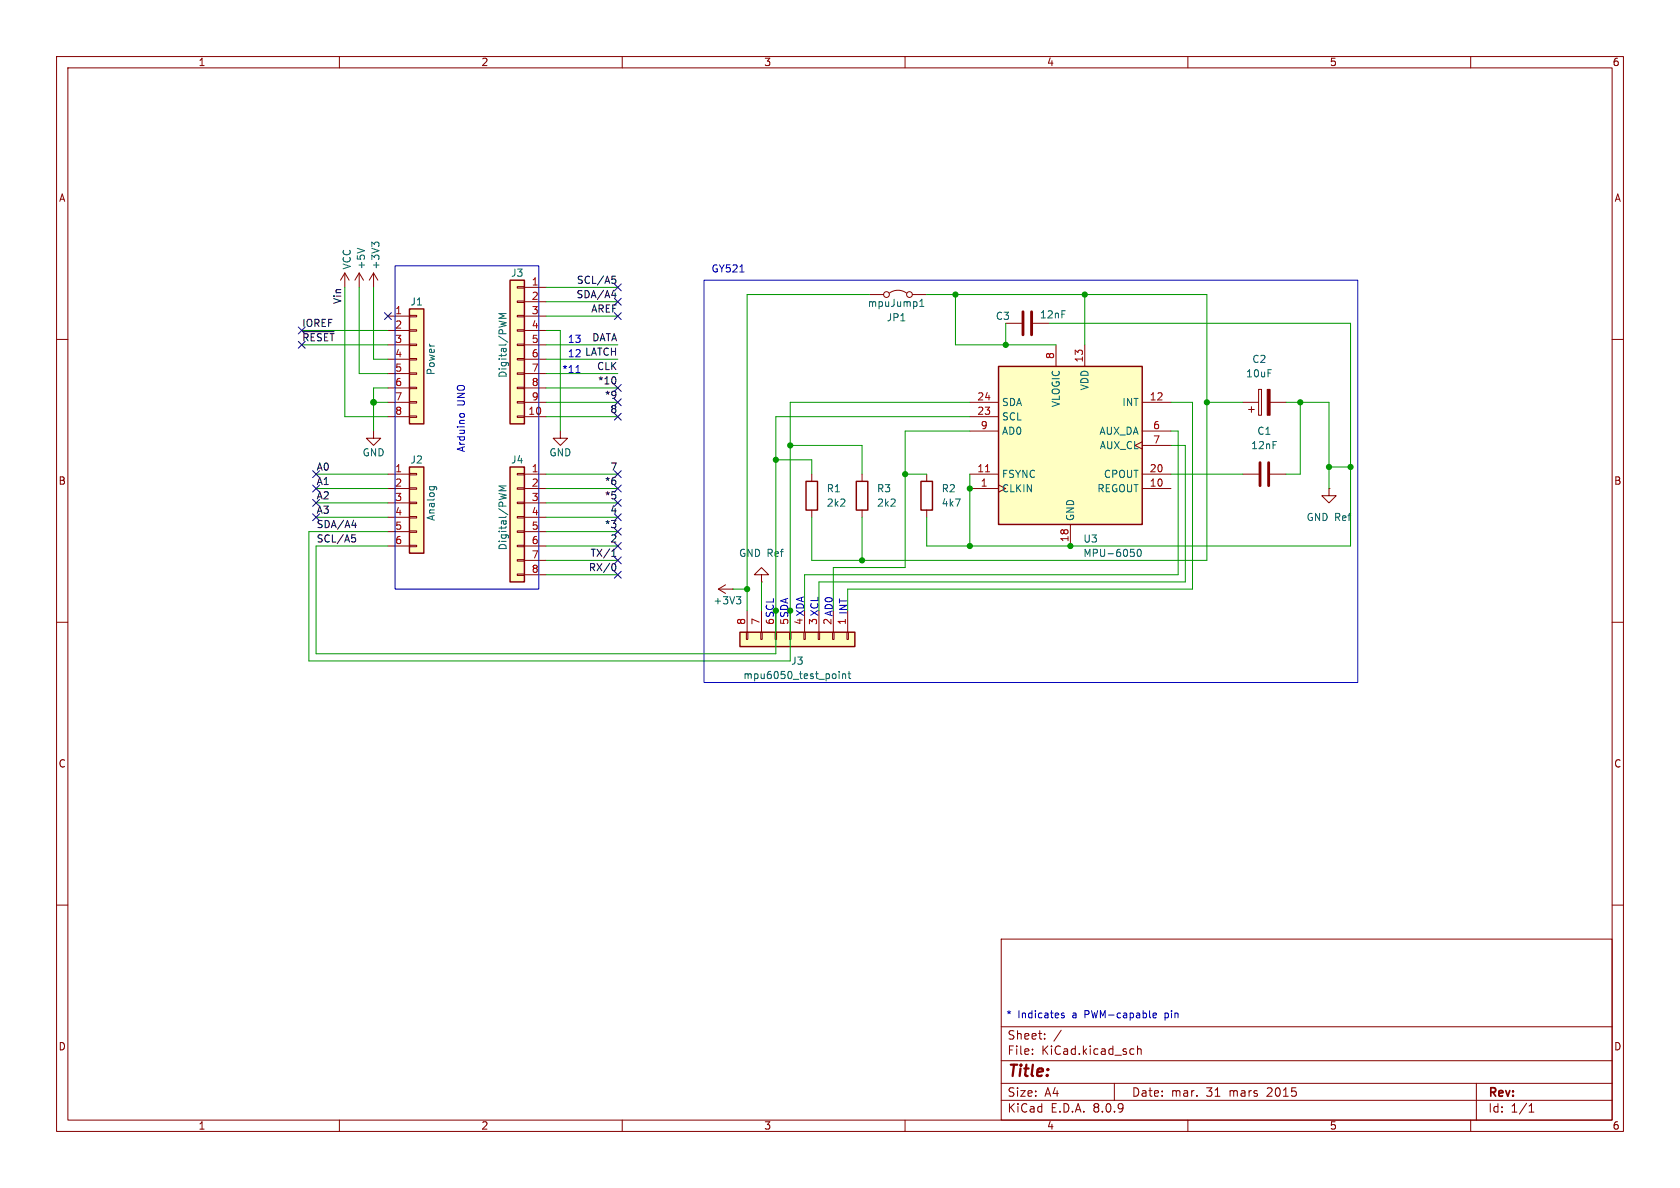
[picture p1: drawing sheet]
<svg xmlns="http://www.w3.org/2000/svg" width="297mm" height="210mm" viewBox="0 0 297 210" stroke-linecap="round" stroke-linejoin="round" font-family="sans-serif">
<g fill="none" stroke="#840000" stroke-width=".18">
<path d="M10 10h277v190h-277zM12 12h273v186h-273zM60 10v2M110 10v2M160 10v2M210 10v2M260 10v2M61 48.3l-.8 1.2M61 48.3v2.5M61 48.3l.7 1.2M63.5 48.3l-.8 1.2M63.5 48.3v2.5"/>
<path d="M63.5 48.3l.8 1.2M66 48.3l-.7 1.2M66 48.3v2.5M66 48.3l.8 1.2M10 60h2M285 60h2M143.5 83.8v1.3M143.5 90.2v1.2M152.4 83.8v1.3M152.4 90.2v1.2M163.8 83.8v1.3M163.8 90.2v1.2"/>
<path d="M10 110h2M127 104.1l1.3 .8M127 104.1h2.5M128.3 103.4l-1.3 .7M129.5 104.1h.1M134.6 101.6h1.3l-1.3-1.3-1.3 1.3h1.3v1.3M134.6 102.9h.1M285 110h2M10 160h2M177 166h108v32h-108zM285 160h2M60 198v2"/>
<path d="M110 198v2M160 198v2M177 194.5h108M177 191.5h108M177 187.5h108M177 181.5h108M182.5 186.3v.1M182.5 185.5v.1M184.7 183.6v.1M184.7 182.8v.1M187.6 182.1l-1.3 2M197 191.5v3"/>
<path d="M200 185.4l.5 .1M200.5 186.3l-.5 .1M201.1 185.5l.2-.1 .4 .1v.9M201.1 184.9v1.5M210 198v2M260 198v2M261 191.5v6.5M270.3 196.6h.9M270.3 195.5l.4-.4v1.5"/>
</g>
<path d="M142.5 85.1h2v5.1h-2zM151.4 85.1h2v5.1h-2zM162.8 85.1h2v5.1h-2z" fill="none" stroke="#840000" stroke-width=".25"/>
<path d="M63.2 43.9l1.2 .4M66.2 43.2l-.5-.4v.8M66.2 43l.3-.2h.3l.2 .2M130.2 105.5h.8l-.5 .5M130.7 106l.3 .2v.3l-.3 .3" fill="none" stroke="#006464" stroke-width=".18"/>
<path d="M72.4 54.6h2.5v20.3h-2.5z" fill="#ffffc2"/>
<g fill="none" stroke="#840000" stroke-width=".18">
<path d="M68.6 55.9h3.8M68.6 58.4h3.8M72.4 58.3h1.3v.2h-1.3zM72.4 55.8h1.3v.2h-1.3zM68.6 61h3.8M68.6 63.5h3.8M68.6 66h3.8M68.6 68.6h3.8M68.6 71.1h3.8M68.6 73.7h3.8M72.4 73.5h1.3v.3h-1.3zM72.4 71h1.3v.2h-1.3z"/>
<path d="M72.4 68.5h1.3v.2h-1.3zM72.4 65.9h1.3v.3h-1.3zM72.4 63.4h1.3v.2h-1.3zM72.4 60.8h1.3v.3h-1.3z"/>
</g>
<path d="M72.4 54.6h2.5v20.3h-2.5z" fill="none" stroke="#840000" stroke-width=".25"/>
<path d="M90.2 49.5h2.5v25.4h-2.5z" fill="#ffffc2"/>
<g fill="none" stroke="#840000" stroke-width=".18">
<path d="M91.4 58.3h1.3v.2h-1.3zM91.4 55.8h1.3v.2h-1.3zM91.4 53.2h1.3v.3h-1.3zM91.4 50.7h1.3v.2h-1.3zM92.7 50.8h3.8M92.7 53.3h3.8M92.7 55.9h3.8M92.7 58.4h3.8M153.7 52.1h2.5M157.2 51.8a2.54 2.54 0 0 1 3.1 0M161.3 52.1h2.5M66 76.2v1.3h1.3l-1.3 1.2-1.2-1.2h1.2"/>
<path d="M91.4 73.5h1.3v.3h-1.3zM91.4 71h1.3v.2h-1.3zM91.4 68.5h1.3v.2h-1.3zM91.4 65.9h1.3v.3h-1.3zM91.4 63.4h1.3v.2h-1.3zM91.4 60.8h1.3v.3h-1.3zM92.7 73.7h3.8M92.7 61h3.8M92.7 63.5h3.8M92.7 66h3.8M92.7 68.6h3.8M92.7 71.1h3.8"/>
<path d="M219.7 83.8h2.8M224.5 83.8h2.8"/>
<circle cx="156.7" cy="52.1" r=".51"/>
<circle cx="160.8" cy="52.1" r=".51"/>
</g>
<path d="M90.2 49.5h2.5v25.4h-2.5z" fill="none" stroke="#840000" stroke-width=".25"/>
<path d="M89.5 55.4h-1.3l.9 .4-.9 .5h1.3M162.6 54.2h.7M162.6 53.3l.4-.4v1.3" fill="none" stroke="#006464" stroke-width=".18"/>
<path d="M222.8 81.8v4.1M224.3 81.8v4.1" fill="none" stroke="#840000" stroke-width=".51"/>
<path d="M130.8 111.8h20.3v2.5h-20.3z" fill="#ffffc2"/>
<g fill="none" stroke="#840000" stroke-width=".18">
<path d="M132 111.8h.2v1.2h-.2zM132.1 108v3.8M134.5 111.8h.2v1.2h-.2zM134.6 108v3.8M137 111.8h.3v1.2h-.3zM137.2 108v3.8M139.6 111.8h.2v1.2h-.2zM139.7 108v3.8M142.1 111.8h.3v1.2h-.3zM142.2 108v3.8M144.7 111.8h.2v1.2h-.2zM144.8 108v3.8"/>
<path d="M147.2 111.8h.2v1.2h-.2zM147.3 108v3.8M149.7 111.8h.3v1.2h-.3zM149.9 108v3.8"/>
</g>
<path d="M130.8 111.8h20.3v2.5h-20.3z" fill="none" stroke="#840000" stroke-width=".25"/>
<path d="M148.3 118.7v.1M148.3 119.1v.9M149 119.1v.9M149 119.2l.1-.1 .3 .1 .1 .8M149.9 119.1h.5M150.1 118.7v1.1l.3 .2" fill="none" stroke="#006464" stroke-width=".18"/>
<path d="M176.5 64.8h25.4v27.9h-25.4z" fill="#ffffc2"/>
<path d="M176.5 64.8h25.4v27.9h-25.4z" fill="none" stroke="#840000" stroke-width=".25"/>
<g fill="none" stroke="#840000" stroke-width=".18">
<path d="M177.8 57.2h2.8M182.6 57.2h2.8M99.1 76.2v1.3h1.2l-1.2 1.2-1.3-1.2h1.3M171.4 71.1h5.1M171.4 73.7h5.1M171.4 76.2h5.1M186.7 61v3.8M191.8 61v3.8M201.9 78.1l-1.2 .6 1.2 .7M201.9 71.1h5.1M201.9 76.2h5.1M201.9 78.7h5.1"/>
<path d="M219.7 71.1h2.8M220.7 72.4h1M221.2 71.9v1M222.5 68.8h.5v4.6h-.5zM224.5 71.1h2.8M171.4 86.4h5.1M171.4 83.8h5.1M189.2 92.7v3.8M201.9 86.4h5.1M201.9 83.8h5.1M234.9 86.4v1.2h1.3l-1.3 1.3-1.2-1.3h1.2M234.9 86.4h.1"/>
</g>
<path d="M174.2 83.4h.8" fill="none" stroke="#a90000" stroke-width=".18"/>
<path d="M199.9 97.1h.6M200.4 97.6l.1 .2-.1 .5M201.2 97.2l.1-.1a.68 .68 0 0 1 .5 .6 .68 .68 0 0 1-.5 .7l-.1-.2-.2-.3z" fill="none" stroke="#006464" stroke-width=".18"/>
<path d="M224 68.8h.5v4.6h-.5z" fill="#840000" stroke="#840000" stroke-width=".18"/>
<path d="M180.8 55.1v4.1M182.4 55.1v4.1" fill="none" stroke="#840000" stroke-width=".51"/>
<path d="M72.4 82.6h2.5v15.2h-2.5z" fill="#ffffc2"/>
<path d="M68.6 83.8h3.8M68.6 86.4h3.8M68.6 88.9h3.8M68.6 91.4h3.8M68.6 94h3.8M68.6 96.5h3.8M72.4 96.4h1.3v.2h-1.3zM72.4 93.9h1.3v.2h-1.3zM72.4 91.3h1.3v.3h-1.3zM72.4 88.8h1.3v.2h-1.3zM72.4 86.2h1.3v.3h-1.3zM72.4 83.7h1.3v.2h-1.3z" fill="none" stroke="#840000" stroke-width=".18"/>
<path d="M72.4 82.6h2.5v15.2h-2.5z" fill="none" stroke="#840000" stroke-width=".25"/>
<path d="M75.9 86h1.1l.2 .3M76 86l-.1 .4M76.7 86l.1 .4" fill="none" stroke="#006464" stroke-width=".18"/>
<path d="M90.2 82.6h2.5v20.3h-2.5z" fill="#ffffc2"/>
<g fill="none" stroke="#840000" stroke-width=".18">
<path d="M91.4 98.9h1.3v.3h-1.3zM91.4 96.4h1.3v.2h-1.3zM91.4 93.9h1.3v.2h-1.3zM91.4 91.3h1.3v.3h-1.3zM91.4 88.8h1.3v.2h-1.3zM91.4 86.2h1.3v.3h-1.3zM91.4 83.7h1.3v.2h-1.3zM92.7 83.8h3.8M92.7 86.4h3.8M92.7 88.9h3.8M92.7 91.4h3.8M92.7 94h3.8"/>
<path d="M92.7 96.5h3.8M92.7 99.1h3.8M91.4 101.5h1.3v.2h-1.3zM92.7 101.6h3.8"/>
</g>
<path d="M90.2 82.6h2.5v20.3h-2.5z" fill="none" stroke="#840000" stroke-width=".25"/>
<path d="M89.5 85.9h-1.3l.9 .4-.9 .5h1.3" fill="none" stroke="#006464" stroke-width=".18"/>
<g fill="none" stroke="#0f0f0f" stroke-width=".18">
<path d="M53.6 58.6h5.5M108.2 52.2h.7M108.2 48.8h.6M108.3 49.3h.3l.3 .3-.1 .4-.5 .1M108.8 51.8v.8M108.8 66.8v.8M62.2 94.5h.6M62.2 92.9h.8M62.3 95h.3l.3 .3-.1 .5h-.5M62.8 92.4v.9M108.2 98.4h.7M108.3 97.4l.2-.3v1.3"/>
<path d="M108.5 99.6a.68 .68 0 0 1 .4 .7 .68 .68 0 0 1-.4 .6"/>
</g>
<path d="M69.8 47h25.4v57.1h-25.4zM124.5 49.5h115.5v71.2h-115.5zM130.8 48.1h.7M81.3 73.5v-.3l.2-.1 .5 .1 .1 .3M101.8 65.9h.7M188.1 179.1h-.3l-.2 .2 .1 .1 .4 .2v.3h-.5M203.8 179.5l.6-.1v-.3h-.4l-.2 .2 .1 .6h.5" fill="none" stroke="#0000c2" stroke-width=".18"/>
<g fill="none" stroke="#009600" stroke-width=".18">
<path d="M53.3 58.4h15.3M61 50.8v22.9h7.6M63.5 50.8v15.2h5.1M66 50.8v12.7h2.6M96.5 58.4h2.6v17.8M96.5 50.8h12.7M96.5 55.9h12.7M96.5 53.3h12.7M153.7 52.1h-21.6v55.9M163.8 52.1h49.6v47h-69.9v-7.7M168.9 52.1v8.9h17.8M177.8 57.2v3.8"/>
<path d="M185.4 57.2h53.4v39.3h-75v-5.1M191.8 52.1v8.9M53.3 61h15.3M66 71.1h2.6M68.6 68.6h-2.6v7.6M96.5 61h12.7M96.5 66h12.7M96.5 63.5h12.7M96.5 68.6h12.7M96.5 71.1h12.7M96.5 73.7h12.7M139.7 78.7h12.7v5.1"/>
<path d="M171.4 76.2h-11.4v24.1h-12.7v7.7M171.4 73.7h-34.2v41.9h-81.3v-19.1h12.7M171.4 71.1h-31.7v45.7h-85.1v-22.8h14M207 71.1h3.8v33h-60.9v3.9M207 78.7h2.5v24.2h-64.7v5.1M207 76.2h1.3v25.4h-66.1v6.4M213.4 71.1h6.3M227.3 71.1h7.6v15.3M229.9 71.1v12.7h-2.6M55.9 83.8h12.7M55.9 91.4h12.7M55.9 86.4h12.7"/>
<path d="M55.9 88.9h12.7M96.5 99.1h12.7M96.5 83.8h12.7M96.5 96.5h12.7M96.5 91.4h12.7M96.5 86.4h12.7M96.5 88.9h12.7M96.5 94h12.7M137.2 81.3h6.3v2.5M152.4 91.4v7.7M160 83.8h3.8M171.4 83.8v12.7"/>
<path d="M207 83.8h12.7M234.9 82.6h3.9M96.5 101.6h12.7M129.5 104.1h2.6M134.6 102.9v5.1"/>
</g>
<g fill="none" stroke="#000084" stroke-width=".18">
<path d="M52.7 57.8l1.2 1.2M53.9 57.8l-1.2 1.2M68 55.3l1.2 1.2M69.2 55.3l-1.2 1.2M108.6 50.2l1.2 1.2M108.6 55.3l1.2 1.2M108.6 52.7l1.2 1.2M109.8 50.2l-1.2 1.2M109.8 55.3l-1.2 1.2M109.8 52.7l-1.2 1.2M52.7 60.4l1.2 1.2M53.9 60.4l-1.2 1.2"/>
<path d="M108.6 68l1.2 1.2M108.6 70.5l1.2 1.2M108.6 73.1l1.2 1.2M109.8 68l-1.2 1.2M109.8 70.5l-1.2 1.2M109.8 73.1l-1.2 1.2M55.3 83.2l1.2 1.2M55.3 90.8l1.2 1.2M55.3 88.3l1.2 1.2M55.3 85.8l1.2 1.2M56.5 83.2l-1.2 1.2M56.5 90.8l-1.2 1.2"/>
<path d="M56.5 88.3l-1.2 1.2M56.5 85.8l-1.2 1.2M108.6 98.5l1.2 1.2M108.6 83.2l1.2 1.2M108.6 88.3l1.2 1.2M108.6 85.8l1.2 1.2M108.6 90.8l1.2 1.2M108.6 93.4l1.2 1.2M108.6 95.9l1.2 1.2M109.8 98.5l-1.2 1.2M109.8 83.2l-1.2 1.2M109.8 88.3l-1.2 1.2"/>
<path d="M109.8 85.8l-1.2 1.2M109.8 90.8l-1.2 1.2M109.8 93.4l-1.2 1.2M109.8 95.9l-1.2 1.2M108.6 101l1.2 1.2M109.8 101l-1.2 1.2"/>
</g>
<g fill="#009600" stroke="#009600" stroke-width=".18">
<circle cx="177.8" cy="61" r=".46"/>
<circle cx="191.8" cy="52.1" r=".46"/>
<circle cx="213.4" cy="71.1" r=".46"/>
<circle cx="238.8" cy="82.6" r=".46"/>
<circle cx="234.9" cy="82.6" r=".46"/>
<circle cx="229.9" cy="71.1" r=".46"/>
<circle cx="137.2" cy="81.3" r=".46"/>
<circle cx="139.7" cy="78.7" r=".46"/>
<circle cx="171.4" cy="86.4" r=".46"/>
<circle cx="168.9" cy="52.1" r=".46"/>
<circle cx="160" cy="83.8" r=".46"/>
<circle cx="152.4" cy="99.1" r=".46"/>
<circle cx="132.1" cy="104.1" r=".46"/>
<circle cx="171.4" cy="96.5" r=".46"/>
<circle cx="189.2" cy="96.5" r=".46"/>
<circle cx="66" cy="71.1" r=".51"/>
</g>
<text font-size="2.8" fill="#840000" x="178" y="190.9">Title:</text>
<g font-size="2.1" fill="#840000">
<text x="178" y="184">Sheet:</text>
<text x="178" y="186.7">File:</text>
<text x="184.1" y="186.7">KiCad.kicad_sch</text>
<text x="178" y="196.9">KiCad</text>
<text x="178" y="194.1">Size:</text>
<text x="184.7" y="194.1">A4</text>
<text x="185.7" y="196.9">E.D.A.</text>
<text x="193.3" y="196.9">8.0.9</text>
<text x="200" y="194.1">Date:</text>
<text x="207" y="194.1">mar.</text>
<text x="213.3" y="194.1">31</text>
<text x="217.5" y="194.1">mars</text>
<text x="224.3" y="194.1">2015</text>
<text x="263" y="194.3">Rev:</text>
<text x="263" y="196.9">Id:</text>
<text x="267.1" y="196.9">1/1</text>
</g>
<g font-size="1.8" fill="#840000">
<text x="35" y="11.9">1</text>
<text x="85" y="11.9">2</text>
<text x="135" y="11.9">3</text>
<text x="185" y="11.9">4</text>
<text x="235" y="11.9">5</text>
<text x="285" y="11.9">6</text>
<text x="10.3" y="35.9">A</text>
<text x="285.3" y="35.9">A</text>
<text x="10.3" y="85.9">B</text>
<text x="285.3" y="85.9">B</text>
<text x="10.3" y="135.9">C</text>
<text x="285.3" y="135.9">C</text>
<text x="10.3" y="185.9">D</text>
<text x="285.3" y="185.9">D</text>
<text x="35" y="199.9">1</text>
<text x="85" y="199.9">2</text>
<text x="135" y="199.9">3</text>
<text x="185" y="199.9">4</text>
<text x="235" y="199.9">5</text>
<text x="285" y="199.9">6</text>
</g>
<g font-size="1.8" fill="#006464">
<text x="62.2" y="47.7" transform="rotate(-90 62.2 47.7)">VCC</text>
<text x="64.7" y="47.7" transform="rotate(-90 64.7 47.7)">+5V</text>
<text x="67.3" y="47.7" transform="rotate(-90 67.3 47.7)">+3V3</text>
<text x="90.2" y="49.1">J3</text>
<text x="72.5" y="54.2">J1</text>
<text x="153.3" y="54.5">mpuJump1</text>
<text x="156.7" y="57">JP1</text>
<text x="176" y="56.7">C3</text>
<text x="183.8" y="56.5">12nF</text>
<text x="221.3" y="64.4">C2</text>
<text x="77.1" y="66.4" transform="rotate(-90 77.1 66.4)">Power</text>
<text x="89.8" y="66.9" transform="rotate(-90 89.8 66.9)">Digital/PWM</text>
<text x="177" y="72">SDA</text>
<text x="192.6" y="69.1" transform="rotate(-90 192.6 69.1)">VDD</text>
<text x="198.3" y="72">INT</text>
<text x="220.2" y="66.9">10uF</text>
<text x="177" y="74.5">SCL</text>
<text x="177" y="77.1">AD0</text>
<text x="187.6" y="72.1" transform="rotate(-90 187.6 72.1)">VLOGIC</text>
<text x="194.3" y="77.1">AUX_DA</text>
<text x="222.2" y="77.1">C1</text>
<text x="64" y="80.9">GND</text>
<text x="72.5" y="82.1">J2</text>
<text x="90.2" y="82.1">J4</text>
<text x="97" y="80.9">GND</text>
<text x="194.3" y="79.6">AUX_CL</text>
<text x="221.1" y="79.6">12nF</text>
<text x="146.1" y="87.2">R1</text>
<text x="146.1" y="89.8">2k2</text>
<text x="154.9" y="87.2">R3</text>
<text x="154.9" y="89.8">2k2</text>
<text x="166.4" y="87.2">R2</text>
<text x="166.4" y="89.8">4k7</text>
<text x="177" y="87.2">CLKIN</text>
<text x="177" y="84.7">FSYNC</text>
<text x="193.9" y="87.2">REGOUT</text>
<text x="195.1" y="84.7">CPOUT</text>
<text x="77.1" y="92.2" transform="rotate(-90 77.1 92.2)">Analog</text>
<text x="190.1" y="92.2" transform="rotate(-90 190.1 92.2)">GND</text>
<text x="230.9" y="92.3">GND Ref</text>
<text x="89.8" y="97.4" transform="rotate(-90 89.8 97.4)">Digital/PWM</text>
<text x="130.6" y="98.7">GND Ref</text>
<text x="191.4" y="98.7">MPU-6050</text>
<text x="191.4" y="96.1">U3</text>
<text x="126" y="107">+3V3</text>
<text x="139.8" y="117.7">J3</text>
<text x="131.3" y="120.2">mpu6050_test_point</text>
</g>
<g font-size="1.8" fill="#0f0f0f">
<text x="60.4" y="53.8" transform="rotate(-90 60.4 53.8)">Vin</text>
<text x="101.8" y="52.8">SDA/A4</text>
<text x="101.9" y="50.3">SCL/A5</text>
<text x="53.3" y="57.9">IOREF</text>
<text x="104.4" y="55.3">AREF</text>
<text x="53.3" y="60.4">~{RESET}</text>
<text x="104.6" y="60.4">DATA</text>
<text x="105.4" y="65.5">CLK</text>
<text x="105.6" y="68">*10</text>
<text x="106.8" y="70.6">*9</text>
<text x="107.8" y="73.1">8</text>
<text x="55.9" y="83.3">A0</text>
<text x="107.8" y="83.3">7</text>
<text x="55.9" y="85.8">A1</text>
<text x="55.9" y="88.4">A2</text>
<text x="106.8" y="88.4">*5</text>
<text x="106.8" y="85.8">*6</text>
<text x="55.9" y="90.9">A3</text>
<text x="55.9" y="93.4">SDA/A4</text>
<text x="55.9" y="96">SCL/A5</text>
<text x="106.8" y="93.4">*3</text>
<text x="107.8" y="90.9">4</text>
<text x="107.8" y="96">2</text>
<text x="104" y="101.1">RX/0</text>
<text x="104.3" y="98.5">TX/1</text>
</g>
<g font-size="1.8" fill="#a90000">
<text x="93.9" y="50.5">1</text>
<text x="93.9" y="53.1">2</text>
<text x="69.8" y="55.6">1</text>
<text x="69.8" y="58.2">2</text>
<text x="93.9" y="55.6">3</text>
<text x="93.9" y="58.2">4</text>
<text x="69.8" y="60.7">3</text>
<text x="69.8" y="63.2">4</text>
<text x="69.8" y="65.8">5</text>
<text x="93.9" y="60.7">5</text>
<text x="93.9" y="63.2">6</text>
<text x="93.9" y="65.8">7</text>
<text x="186.4" y="63.6" transform="rotate(-90 186.4 63.6)">8</text>
<text x="191.5" y="64.2" transform="rotate(-90 191.5 64.2)">13</text>
<text x="69.8" y="68.3">6</text>
<text x="69.8" y="70.9">7</text>
<text x="93.9" y="68.3">8</text>
<text x="93.9" y="70.9">9</text>
<text x="172.7" y="70.9">24</text>
<text x="203.2" y="70.9">12</text>
<text x="69.8" y="73.4">8</text>
<text x="93.3" y="73.4">10</text>
<text x="172.7" y="73.4">23</text>
<text x="173.3" y="75.9">9</text>
<text x="203.8" y="75.9">6</text>
<text x="69.8" y="83.6">1</text>
<text x="93.9" y="83.6">1</text>
<text x="172.7" y="83.6">11</text>
<text x="203.2" y="83.6">20</text>
<text x="203.8" y="78.5">7</text>
<text x="69.8" y="86.1">2</text>
<text x="69.8" y="88.6">3</text>
<text x="93.9" y="86.1">2</text>
<text x="93.9" y="88.6">3</text>
<text x="173.3" y="86.1">1</text>
<text x="203.2" y="86.1">10</text>
<text x="69.8" y="91.2">4</text>
<text x="69.8" y="93.7">5</text>
<text x="93.9" y="91.2">4</text>
<text x="93.9" y="93.7">5</text>
<text x="189" y="95.9" transform="rotate(-90 189 95.9)">18</text>
<text x="69.8" y="96.3">6</text>
<text x="93.9" y="96.3">6</text>
<text x="93.9" y="98.8">7</text>
<text x="93.9" y="101.3">8</text>
<text x="131.8" y="110.6" transform="rotate(-90 131.8 110.6)">8</text>
<text x="134.4" y="110.6" transform="rotate(-90 134.4 110.6)">7</text>
</g>
<g font-size="1.8" fill="#0000c2">
<text x="125.7" y="48.4">GY521</text>
<text x="100.3" y="60.8">13</text>
<text x="100.3" y="63.4">12 LATCH</text>
<text x="82.4" y="71.8" transform="rotate(-90 82.4 71.8)">UNO</text>
<text x="99.3" y="66.1">*11</text>
<text x="82.4" y="80" transform="rotate(-90 82.4 80)">Arduino</text>
<text x="142" y="110.6" transform="rotate(-90 142 110.6)">4 XDA</text>
<text x="144.5" y="110.6" transform="rotate(-90 144.5 110.6)">3 XCL</text>
<text x="147.1" y="110.6" transform="rotate(-90 147.1 110.6)">2 AD0</text>
<text x="149.6" y="110.6" transform="rotate(-90 149.6 110.6)">1 INT</text>
<text x="177.8" y="180.1">*</text>
<text x="179.9" y="180.1">Indicates</text>
<text x="189.7" y="180.1">a</text>
<text x="192" y="180.1">PWM-capable</text>
<text x="206.4" y="180.1">pin</text>
</g>
<g font-size="1.8" fill="#009600">
<text x="136.9" y="110.6" transform="rotate(-90 136.9 110.6)">6SCL</text>
<text x="139.4" y="110.6" transform="rotate(-90 139.4 110.6)">5SDA</text>
</g>
</svg>
